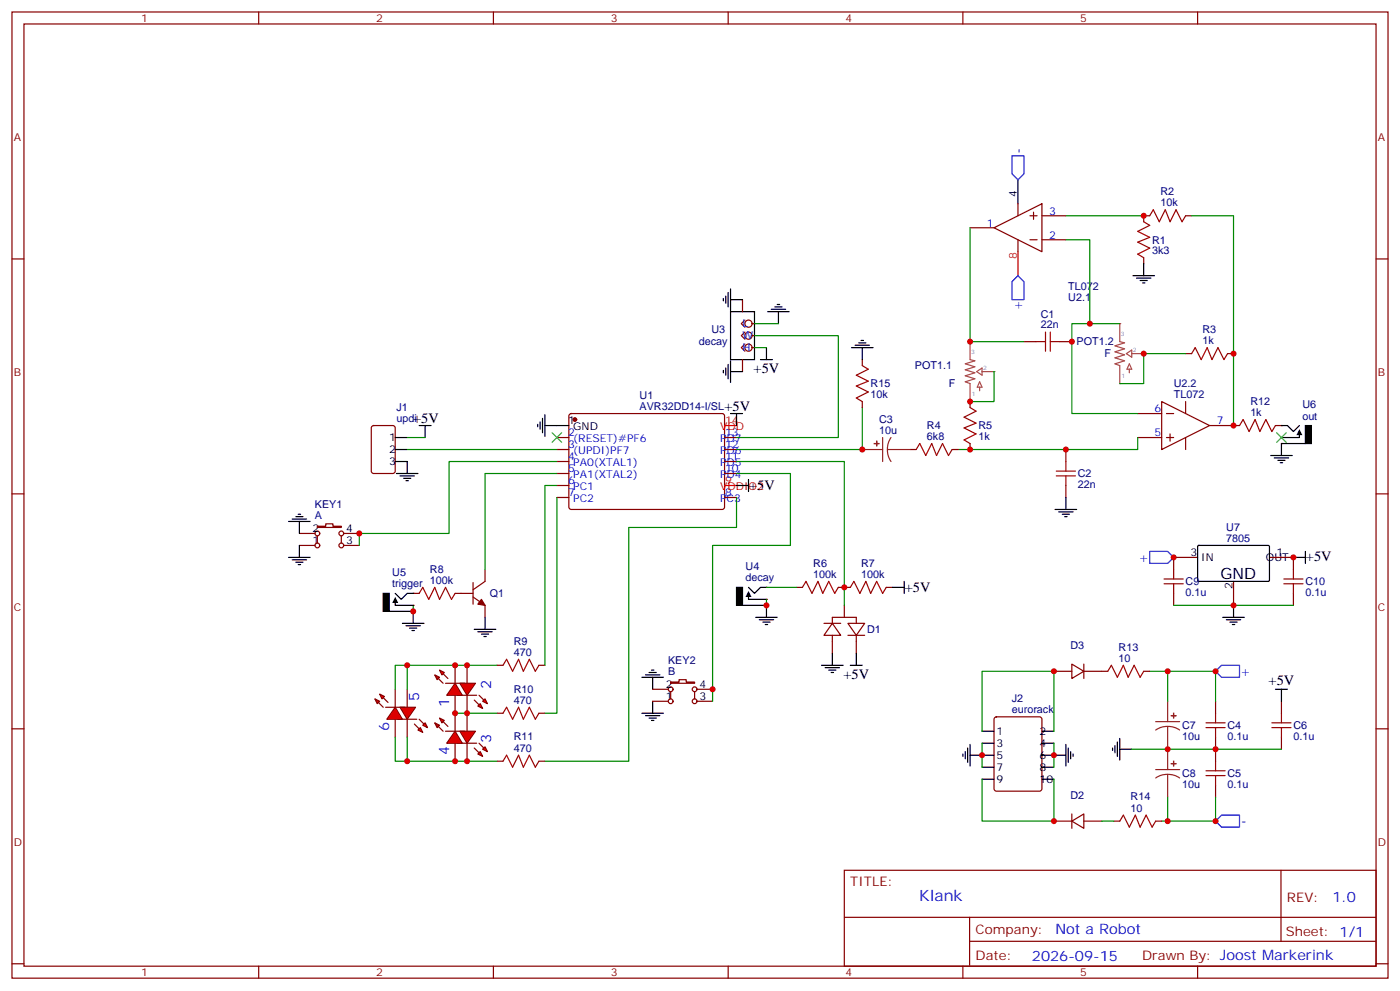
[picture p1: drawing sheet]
<svg xmlns="http://www.w3.org/2000/svg" width="412mm" height="292mm" viewBox="0 0 412 292" stroke-linecap="round" stroke-linejoin="round" font-family="sans-serif">
<g fill="none" stroke="#870000" stroke-width=".35">
<path d="M3.5 3.5h405.4v284.4h-405.4zM7.1 7.1h398.2v277.2h-398.2zM76.2 3.5v3.6M145.3 3.5v3.6M214.5 3.5v3.6M283.6 3.5v3.6M352.8 3.5v3.6M299.9 60v3.5M3.5 76.2h3.6M285.8 67h7M292.8 67l14.1-7v14.1zM299.9 70.6v3.5"/>
<path d="M303.4 63.5h2.1M303.4 70.6h2.1M304.4 62.4v2.2M306.9 63.5h7.1M306.9 70.6h7.1M336.9 75.8v1.8M338.7 63.5h-1.8v1.8M349.2 63.5h1.8M405.3 76.2h3.6M342.2 118.2l14.1 7-14.1 7.1zM349.2 118.2v3.5M349.2 104.1h1.8"/>
<path d="M361.6 104.1h1.8M164 128.8h3.6M164 132.3h3.6M164 135.8h3.6M164 139.3h3.6M167.8 121.9l.5-.2 44.7 .1 .4 .6v27.1l-.7 .4h-44.7l-.4-.7v-26.8zM213.4 128.8h3.6M213.4 132.3h3.6M213.4 135.8h3.6M213.4 139.3h3.6M335.1 128.8h7.1M335.1 121.7h7.1"/>
<path d="M343.6 128.8h2.1M343.6 121.7h2.1M344.7 127.7v2.1M349.2 128.8v3.5M356.3 125.2h7.1M3.5 145.3h3.6M164 142.9h3.6M164 146.4h3.6M213.4 146.4h3.6M405.3 145.3h3.6M3.5 214.5h3.6M405.3 214.5h3.6"/>
<path d="M248.7 256.1h156.6v28.2h-156.6zM377.3 256.1v20.9M248.7 270h156.5M285.6 277h119.6M285.6 270v14.1M3.5 283.6h3.6M76.2 284.3v3.6M145.3 284.3v3.6M214.5 284.3v3.6M283.6 284.3v3.6M352.8 284.3v3.6M405.3 283.6h3.6"/>
</g>
<circle cx="169.3" cy="123.5" r=".53" fill="#870000" stroke="#870000" stroke-width=".35"/>
<g fill="none" stroke="#000" stroke-width=".35">
<path d="M299.9 52.9v7.1M336.9 77.6v3.5M333.7 81.1h6.4M334.8 81.8h4.2M335.8 82.5h2.2M336.5 83.3h.8M158.4 124.9v.7M159.1 124.2v2.1M159.8 123.1v4.3M160.5 125.2h7.1M160.5 122.1v6.3M215.2 121.7h3.5"/>
<path d="M217 121.7v3.5M217 142.9h3.5M220.5 141.1v3.5"/>
</g>
<path d="M299.9 74.1v7M213.4 125.2h3.6M213.4 142.9h3.6" fill="none" stroke="#f00" stroke-width=".35"/>
<path d="M336.9 65.3l1.8 1-3.6 1.8 3.6 1.7-3.6 1.5 3.6 1.7-3.6 1.8 1.8 1M338.7 63.5l1-1.8 1.8 3.6 1.8-3.6 1.4 3.6 1.7-3.6 1.8 3.6 1-1.8M351 104.1l1.1-1.8 1.7 3.5 1.8-3.5 1.4 3.5 1.8-3.5 1.7 3.5 1.1-1.7" fill="none" stroke="#a10000" stroke-width=".35"/>
<path d="M314 63.5h22.9M351 63.5h12.4v61.7" fill="none" stroke="#008700" stroke-width=".35"/>
<path d="M285.8 100.5v5.3l1.4 .4-2.9 .9 2.9 .8-2.9 .9 2.9 .9-2.9 .9 2.9 .9-2.9 .9 1.5 .5v5.3M287.7 109.4l1.6-1.1v2.1zM288.6 112.4l.7 1.5h-1.4zM288.6 113.9v1.1M289.3 109.4h3.5" fill="none" stroke="#a64a4a" stroke-width=".35"/>
<g fill="#a64a4a">
<circle cx="285.8" cy="118.2" r=".18"/>
<circle cx="292.8" cy="109.4" r=".18"/>
<circle cx="285.8" cy="100.5" r=".18"/>
</g>
<path d="M329.8 95.2v5.3l1.5 .4-2.9 .9 2.9 .9-2.9 .8 2.9 .9-2.9 .9 2.9 .9-2.9 .9 1.4 .5v5.3M331.8 104.1l1.6-1.1v2.1zM332.7 107.1l.7 1.6h-1.4zM332.7 108.7v1M333.4 104.1h3.5" fill="none" stroke="#a64a4a" stroke-width=".35"/>
<g fill="#a64a4a">
<circle cx="329.8" cy="112.9" r=".18"/>
<circle cx="336.9" cy="104.1" r=".18"/>
<circle cx="329.8" cy="95.3" r=".18"/>
</g>
<path d="M285.8 67v33.5h15.8M314 70.6h7v24.6M222.2 98.8h24.7v30h-29.9M222.2 95.2h7.1M329.8 95.2h-14.1v26.5h19.4M222.2 102.3h3.6M254 119.9v12.4h-37M292.8 109.4v8.8h-7M349.2 104.1h-12.3v8.8h-7.1M119.9 132.3h44.1M119.9 128.8h5.3M335.1 128.8v3.5h-52.9" fill="none" stroke="#008700" stroke-width=".35"/>
<path d="M308 97.7v5.7M309.4 97.7v5.7M285.8 119.9l1.7 1.1-3.5 1.8 3.5 1.7-3.5 1.4 3.5 1.8-3.5 1.8 1.8 1M305.2 100.5h2.8M309.4 100.5h2.8M269.9 132.3l1-1.8 1.8 3.6 1.8-3.6 1.4 3.6 1.7-3.6 1.8 3.6 1.1-1.8M311.1 138.6h5.7M314 135.8v2.8M311.1 140.1h5.7M314 140.1v2.8" fill="none" stroke="#a10000" stroke-width=".35"/>
<g fill="none" stroke="#870000" stroke-width=".35">
<path d="M218.7 88.2v3.5M219.4 94.2l-1 1 1 1.1M219.4 97.7l-1 1.1 1 1M221.5 95.2h.7M221.5 98.8h.7M218.7 105.8v3.6M219.4 101.2l-1 1.1 1 1.1M221.5 102.3h.7M285.8 118.2v1.7M301.6 100.5h3.6M312.2 100.5h3.5M109.6 125.4l.5-.2h5.6l.7 .5v12.9l-.4 .7h-5.9l-.7-.4v-13z"/>
<path d="M268.1 132.3h1.8M280.5 132.3h1.7M285.8 130.5v1.8M314 132.3v3.5M314 142.9v3.5"/>
<circle cx="220.5" cy="98.8" r="1.06"/>
<circle cx="220.5" cy="95.2" r="1.06"/>
<circle cx="220.5" cy="102.3" r="1.06"/>
</g>
<g fill="none" stroke="#000" stroke-width=".35">
<path d="M213.1 87.8v.7M213.8 87.1v2.2M214.5 86.1v4.2M215.2 91.7h7v14.1h-7zM215.2 88.2h3.5M215.2 85v6.4M226.1 91.7h6.4M227.2 91h4.2M228.2 90.3h2.2M229 89.6h.7M229.3 91.7v3.5M213.1 109v.7"/>
<path d="M213.8 108.3v2.1M214.5 107.2v4.3M215.2 106.2v6.3M215.2 109.4h3.5M224 105.8h3.5M225.8 102.3v3.5M116.4 135.8h3.5v3.5M116.4 128.8h3.5M116.4 132.3h3.5M116.8 139.3h6.3M123.5 125.2h3.5M125.2 125.2v3.6"/>
<path d="M117.8 140.1h4.3M118.9 140.8h2.1M119.6 141.5h.7M310.8 149.9h6.3M311.9 150.6h4.2M312.9 151.3h2.1M313.6 152h.7M314 146.4v3.5"/>
</g>
<path d="M162.6 127.4l2.9 2.8M165.5 127.4l-2.9 2.8" fill="none" stroke="#3c3" stroke-width=".35"/>
<g fill="#870000">
<circle cx="225.8" cy="178.2" r=".18"/>
<circle cx="225.8" cy="176.4" r=".18"/>
<circle cx="225.8" cy="172.9" r=".18"/>
</g>
<path d="M217 172.9h1.7v5.3h-1.7z" fill="#000" stroke="#000" stroke-width=".35"/>
<g fill="none" stroke="#000" stroke-width=".35">
<path d="M121.7 179.9v3.5M218.7 178.2h7.1v3.5M220.5 174.6v1.8h5.3M220.5 172.9l1.7 1.7 1.8-1.7h1.8M262.8 172.9h3.5M266.3 171.1v3.5M118.5 183.4h6.4M119.6 184.1h4.2M120.6 184.9h2.2M121.4 185.6h.7M139.7 185.2h6.3M140.8 185.9h4.2"/>
<path d="M141.8 186.6h2.1M142.5 187.3h.7M142.9 181.7v3.5M222.6 181.7h6.4M223.7 182.4h4.2M224.7 183.1h2.1M225.4 183.8h.7M242 195.8h6.4M243.1 196.5h4.2M244.1 197.2h2.1M244.8 197.9h.7M245.2 192.3v3.5"/>
<path d="M250.5 195.8h3.5M252.2 192.3v3.5"/>
</g>
<path d="M220.5 173.9l.9 1.8h-1.8z" fill="#000"/>
<path d="M123.5 174.6l1-1.7 1.8 3.5 1.8-3.5 1.4 3.5 1.7-3.5 1.8 3.5 1.1-1.8M236.4 172.9l1-1.8 1.8 3.5 1.7-3.5 1.5 3.5 1.7-3.5 1.8 3.5 1-1.7M250.5 172.9l1-1.8 1.8 3.5 1.8-3.5 1.4 3.5 1.7-3.5 1.8 3.5 1.1-1.7" fill="none" stroke="#a10000" stroke-width=".35"/>
<g fill="none" stroke="#870000" stroke-width=".35">
<path d="M121.7 174.6h1.8M134.1 174.6h5.2M139.3 175.7l3.6 2.5v3.5M139.3 171.4v6.4M142.9 167.6v3.5l-3.6 2.5M234.6 172.9h1.8M246.9 172.9h3.6M248.7 178.2v3.5M261.1 172.9h1.7M242.7 183.4h4.9M245.2 183.4l2.4 3.6h-4.9zM245.2 183.4v-1.7h7v1.7"/>
<path d="M245.2 187v5.3M249.8 183.4h4.9l-2.5 3.6zM249.8 187h4.9M252.2 187v5.3"/>
</g>
<path d="M254 132.3h6M260 128.8v7M261.4 132.3l.2 1.8 .9 1.7M261.4 132.3h6.7M262.5 128.8l-.9 1.6-.2 1.9" fill="none" stroke="#8c2424" stroke-width=".35"/>
<g fill="#8c2424" stroke="#8c2424" stroke-width=".35">
<path d="M258.2 129.8l.1 1.4z"/>
<path d="M257.5 130.5l1.4 .1z"/>
</g>
<path d="M164 139.3h-21.1v28.3M217 135.8h31.7v42.4M121.7 178.2v1.7M225.8 172.9h8.8M225.8 176.4v1.8" fill="none" stroke="#008700" stroke-width=".35"/>
<path d="M141.8 176.4l1.1 1.8-2.1-.4z" fill="#870000" stroke="#870000" stroke-width=".35"/>
<g fill="#870000">
<circle cx="121.7" cy="179.9" r=".18"/>
<circle cx="121.7" cy="178.2" r=".18"/>
<circle cx="121.7" cy="174.6" r=".18"/>
</g>
<path d="M112.9 174.6h1.8v5.3h-1.8z" fill="#000" stroke="#000" stroke-width=".35"/>
<path d="M114.7 179.9h7M116.4 176.4v1.8h5.3M116.4 174.6l1.8 1.8 1.7-1.8h1.8" fill="none" stroke="#000" stroke-width=".35"/>
<path d="M116.4 175.7l.9 1.7h-1.8z" fill="#000"/>
<g fill="#f00" stroke="#870000" stroke-width=".35">
<path d="M134.1 201.1l2.1 3.5h-4.6z"/>
<path d="M131.2 201.1h5.7z"/>
</g>
<g fill="#870000" stroke="#870000" stroke-width=".35">
<path d="M129.1 199.7l1.4 1.4z"/>
<path d="M130.5 198.3l1.4 1.4z"/>
</g>
<g fill="#f00" stroke="#870000" stroke-width=".35">
<path d="M128.1 198.6l1.4 .7-.7 .7z"/>
<path d="M129.5 197.2l1.4 .7-.7 .7z"/>
</g>
<path d="M134.1 195.8v5.3M134.1 204.6v5.3" fill="none" stroke="#870000" stroke-width=".35"/>
<g fill="#f00" stroke="#870000" stroke-width=".35">
<path d="M135.5 201.1h4.6l-2.5 3.5z"/>
<path d="M134.8 204.6h5.6z"/>
</g>
<g fill="#870000" stroke="#870000" stroke-width=".35">
<path d="M141.1 204.6l1.4 1.4z"/>
<path d="M139.7 206l1.4 1.4z"/>
</g>
<g fill="#f00" stroke="#870000" stroke-width=".35">
<path d="M142.2 206.4l.7-.7 .7 1.4z"/>
<path d="M140.8 207.8l.7-.7 .7 1.4z"/>
</g>
<path d="M137.6 195.8v5.3M137.6 204.6v5.3" fill="none" stroke="#870000" stroke-width=".35"/>
<g fill="#f00" stroke="#870000" stroke-width=".35">
<path d="M135.5 215.2h4.6l-2.5 3.5z"/>
<path d="M134.8 218.7h5.6z"/>
</g>
<g fill="#870000" stroke="#870000" stroke-width=".35">
<path d="M141.1 218.7l1.4 1.4z"/>
<path d="M139.7 220.1l1.4 1.4z"/>
</g>
<g fill="#f00" stroke="#870000" stroke-width=".35">
<path d="M142.2 220.5l.7-.7 .7 1.4z"/>
<path d="M141.5 221.2l.7 1.4-1.4-.7z"/>
</g>
<path d="M137.6 209.9v5.3M137.6 218.7v5.3" fill="none" stroke="#870000" stroke-width=".35"/>
<g fill="#f00" stroke="#870000" stroke-width=".35">
<path d="M134.1 215.2l2.1 3.5h-4.6z"/>
<path d="M131.2 215.2h5.7z"/>
</g>
<g fill="#870000" stroke="#870000" stroke-width=".35">
<path d="M129.1 213.8l1.4 1.4z"/>
<path d="M130.5 212.4l1.4 1.4z"/>
</g>
<g fill="#f00" stroke="#870000" stroke-width=".35">
<path d="M128.1 212.7l1.4 .7-.7 .7z"/>
<path d="M129.5 211.3l1.4 .7-.7 .7z"/>
</g>
<path d="M134.1 209.9v5.3M134.1 218.7v5.3" fill="none" stroke="#870000" stroke-width=".35"/>
<g fill="#f00" stroke="#870000" stroke-width=".35">
<path d="M117.8 208.1h4.6l-2.5 3.6z"/>
<path d="M117.1 211.7h5.7z"/>
</g>
<g fill="#870000" stroke="#870000" stroke-width=".35">
<path d="M123.5 211.7l1.4 1.4z"/>
<path d="M122.1 213.1l1.4 1.4z"/>
</g>
<g fill="#f00" stroke="#870000" stroke-width=".35">
<path d="M124.5 213.4l.7-.7 .7 1.4z"/>
<path d="M123.8 214.1l.7 1.4-1.4-.7z"/>
</g>
<path d="M119.9 202.8v5.3M119.9 211.7v5.3" fill="none" stroke="#870000" stroke-width=".35"/>
<g fill="#f00" stroke="#870000" stroke-width=".35">
<path d="M116.4 208.1l2.1 3.6h-4.6z"/>
<path d="M113.6 208.1h5.6z"/>
</g>
<g fill="#870000" stroke="#870000" stroke-width=".35">
<path d="M111.5 206.7l1.4 1.4z"/>
<path d="M112.9 205.3l1.4 1.4z"/>
</g>
<g fill="#f00" stroke="#870000" stroke-width=".35">
<path d="M110.4 205.7l1.4 .7-.7 .7z"/>
<path d="M111.8 204.3l1.4 .7-.7 .7z"/>
</g>
<g fill="none" stroke="#870000" stroke-width=".35">
<path d="M363.4 125.2h1.7M375.7 125.2h1.8M88.2 157h4.6M93.5 154.9h2.5v-.7h2.1v.7h2.4v.3h-7zM93.5 157.7v2.1M100.5 157.7v2.1M101.2 157h4.6M88.2 160.5h4.6M101.2 160.5h4.6M146.4 195.8h1.8M158.7 195.8h1.8M116.4 202.8v5.3"/>
<path d="M116.4 211.7v5.3M146.4 209.9h1.8M158.7 209.9h1.8M192.3 206.4h4.5M192.3 202.8h4.5M197.6 200.7h2.4v-.7h2.1v.7h2.5v.4h-7zM197.6 203.6v2.1M204.6 203.6v2.1M205.3 206.4h4.6M205.3 202.8h4.6M146.4 224h1.8M158.7 224h1.8"/>
<circle cx="93.5" cy="157" r=".71"/>
<circle cx="100.5" cy="157" r=".71"/>
<circle cx="93.5" cy="160.5" r=".71"/>
<circle cx="100.5" cy="160.5" r=".71"/>
<circle cx="197.6" cy="206.4" r=".71"/>
<circle cx="197.6" cy="202.8" r=".71"/>
<circle cx="204.6" cy="206.4" r=".71"/>
<circle cx="204.6" cy="202.8" r=".71"/>
</g>
<path d="M164 135.8h-31.7v21.2h-26.5v3.5M217 139.3h15.8v21.2h-22.9v45.9M164 142.9h-3.5v52.9M164 146.4v63.5h-3.5M217 146.4v8.8h-31.8v68.8h-24.7M119.9 195.8v7M146.4 195.8h-30v7M116.4 217v7h30M119.9 217v7M137.6 209.9h8.8" fill="none" stroke="#008700" stroke-width=".35"/>
<path d="M365.1 125.2l1.1-1.7 1.7 3.5 1.8-3.5 1.4 3.5 1.8-3.5 1.7 3.5 1.1-1.8M148.2 195.8l1-1.8 1.8 3.6 1.8-3.6 1.4 3.6 1.7-3.6 1.8 3.6 1-1.8M148.2 209.9l1-1.8 1.8 3.6 1.8-3.6 1.4 3.6 1.7-3.6 1.8 3.6 1-1.8M148.2 224l1-1.7 1.8 3.5 1.8-3.5 1.4 3.5 1.7-3.5 1.8 3.5 1-1.8" fill="none" stroke="#a10000" stroke-width=".35"/>
<g fill="none" stroke="#000" stroke-width=".35">
<path d="M85 153.5h6.4M86.1 152.8h4.2M87.1 152h2.2M87.8 151.3h.7M88.2 153.5v3.5M85 164h6.4M86.1 164.7h4.2M87.1 165.5h2.2M87.8 166.2h.7M88.2 160.5v3.5M189.1 199.3h6.3M190.1 198.6h4.3"/>
<path d="M191.2 197.9h2.1M191.9 197.2h.7M192.3 199.3v3.5M189.1 209.9h6.3M190.1 210.6h4.3M191.2 211.3h2.1M191.9 212h.7M192.3 206.4v3.5"/>
</g>
<g fill="#870000">
<circle cx="377.5" cy="130.5" r=".18"/>
<circle cx="377.5" cy="128.8" r=".18"/>
<circle cx="377.5" cy="125.2" r=".18"/>
</g>
<path d="M384.5 125.2h1.8v5.3h-1.8z" fill="#000" stroke="#000" stroke-width=".35"/>
<g fill="none" stroke="#000" stroke-width=".35">
<path d="M250.8 102.3h6.4M251.9 101.6h4.2M252.9 100.9h2.2M253.6 100.2h.8M254 102.3v3.5M374.3 134.1h6.3M375.4 134.8h4.2M376.4 135.5h2.1M377.1 136.2h.7M377.5 125.2h1.7l1.8 1.8 1.8-1.8M382.8 127v1.8h-5.3M384.5 130.5h-7v3.6"/>
<path d="M352.8 160.7l.3-.2 20.7 .1 .1 .3v10l-.3 .2-20.6-.1-.2-.3zM363.4 178.2v3.5M381 164h3.5M384.5 162.3v3.5M360.2 181.7h6.3M361.2 182.4h4.3M362.3 183.1h2.1M363 183.8h.7M285.8 219.1v6.3M289.3 215.2h3.5M289.3 218.7h3.5M306.9 215.2h3.5"/>
<path d="M306.9 218.7h3.5M314 219.1v6.3M328.4 219.4v2.1M329.1 218.4v4.2M329.8 217.3v6.4M375.7 202.8h3.5M377.5 202.8v3.6M283.6 221.9v.7M284.3 221.2v2.1M285 220.1v4.3M285.8 222.3h7M289.3 225.8h3.5"/>
<path d="M289.3 229.3h3.5M306.9 222.3h7.1M306.9 225.8h3.5M306.9 229.3h3.5M314.7 220.1v4.3M315.4 221.2v2.1M316.1 221.9v.7M327.7 220.1v.7M329.8 220.5h3.6"/>
</g>
<path d="M382.8 126.3l.8 1.8h-1.7z" fill="#000"/>
<path d="M376.1 127.4l2.8 2.8M378.9 127.4l-2.8 2.8" fill="none" stroke="#3c3" stroke-width=".35"/>
<g fill="none" stroke="#870000" stroke-width=".35">
<path d="M254 105.8v1.8M254 118.2v1.7M345.7 174.6v3.6M352.8 164h-7.1v3.6M363.4 171.1v7.1M373.9 164h7.1v3.6M381 174.6v3.6M310.4 197.6h5.3M315.7 195.4l3.6 2.2-3.6 2.1zM319.3 197.6h7M319.3 195.4v4.3M336.9 197.6h1.8"/>
<path d="M293 211.2l.5-.2h12.7l.7 .4v20.7l-.4 .7h-13l-.6-.4-.1-20.7zM358.1 206.4v3.5M358.1 217v7M377.5 206.4v3.5M377.5 217v3.5M315.7 239.5v4.3M358.1 231.1v3.5M310.4 241.7h5.3M315.7 241.7l3.6-2.2v4.3zM319.3 241.7h5.3M328.1 241.7h1.7M340.4 241.7h1.8"/>
</g>
<path d="M345.7 178.2h35.3M338.7 197.6h19.4v8.8M344 197.6v8.8M134.1 209.9h3.5M289.3 215.2v-17.6h21.1v17.6M289.3 218.7v7.1M310.4 218.7v7.1M289.3 229.3v12.4h21.1v-12.4M333.4 220.5h44.1M344 234.6v7.1M358.1 234.6v7.1h-15.9M324.6 241.7h3.5" fill="none" stroke="#008700" stroke-width=".35"/>
<path d="M298.1 45.9h3.5v5.3l-1.7 1.7-1.8-1.7zM298.1 82.9l1.8-1.8 1.7 1.8v5.3h-3.5zM338.7 162.3h5.3l1.7 1.7-1.7 1.8h-5.3zM358.1 197.6l1.7-1.8h5.3v3.5h-5.3zM358.1 241.7l1.7-1.8h5.3v3.5h-5.3z" fill="none" stroke="#00f" stroke-width=".35"/>
<g fill="none" stroke="#a10000" stroke-width=".35">
<path d="M254 107.6l1.8 1.1-3.6 1.7 3.6 1.8-3.6 1.4 3.6 1.8-3.6 1.7 1.8 1.1M342.9 171.8h5.6M342.9 170.4h5.6M345.7 167.6v2.8M345.7 171.8v2.8M378.2 171.8h5.6M378.2 170.4h5.6M381 167.6v2.8M381 171.8v2.8M326.3 197.6l1.1-1.8 1.7 3.5 1.8-3.5 1.4 3.5 1.8-3.5 1.7 3.5 1.1-1.7M355.2 214.1h5.7M355.2 212.7h5.7"/>
<path d="M358.1 209.9v2.8M358.1 214.1v2.9M374.6 214.1h5.7M374.6 212.7h5.7M377.5 209.9v2.8M377.5 214.1v2.9M355.2 228.2h5.7M355.2 226.8h5.7M358.1 224v2.8M358.1 228.2v2.9M329.8 241.7l1.1-1.8 1.8 3.5 1.7-3.5 1.4 3.5 1.8-3.5 1.8 3.5 1-1.7"/>
</g>
<path d="M340.4 212.4h7.1M344 213.8l-1.9 .2-1.7 .8M344 213.8l1.8 .2 1.7 .8M344 206.4v6M344 213.8v12.7M340.4 226.5h7.1M344 227.9l-1.9 .2-1.7 .9M344 227.9l1.8 .2 1.7 .9M344 227.9v6.7" fill="none" stroke="#8c2424" stroke-width=".35"/>
<g fill="#8c2424" stroke="#8c2424" stroke-width=".35">
<path d="M345 210.6h1.4z"/>
<path d="M345.7 209.9v1.4z"/>
<path d="M345 224.7l1.4 .1z"/>
<path d="M345.7 224v1.4z"/>
</g>
<g fill="#c00">
<circle cx="336.9" cy="63.5" r=".88"/>
<circle cx="363.4" cy="104.1" r=".88"/>
<circle cx="336.9" cy="104.1" r=".88"/>
<circle cx="321" cy="95.2" r=".88"/>
<circle cx="315.7" cy="100.5" r=".88"/>
<circle cx="285.8" cy="118.2" r=".88"/>
<circle cx="285.8" cy="132.3" r=".88"/>
<circle cx="314" cy="132.3" r=".88"/>
<circle cx="285.8" cy="100.5" r=".88"/>
<circle cx="248.7" cy="172.9" r=".88"/>
<circle cx="225.8" cy="178.2" r=".88"/>
<circle cx="121.7" cy="179.9" r=".88"/>
<circle cx="134.1" cy="195.8" r=".88"/>
<circle cx="119.9" cy="195.8" r=".88"/>
<circle cx="134.1" cy="224" r=".88"/>
<circle cx="119.9" cy="224" r=".88"/>
<circle cx="137.6" cy="195.8" r=".88"/>
<circle cx="137.6" cy="209.9" r=".88"/>
<circle cx="137.6" cy="224" r=".88"/>
<circle cx="105.8" cy="157" r=".88"/>
<circle cx="209.9" cy="202.8" r=".88"/>
<circle cx="363.4" cy="125.2" r=".88"/>
<circle cx="310.4" cy="197.6" r=".88"/>
<circle cx="310.4" cy="222.2" r=".88"/>
<circle cx="289.3" cy="222.2" r=".88"/>
<circle cx="358.1" cy="220.5" r=".88"/>
<circle cx="344" cy="220.5" r=".88"/>
<circle cx="358.1" cy="197.6" r=".88"/>
<circle cx="344" cy="197.6" r=".88"/>
<circle cx="358.1" cy="241.7" r=".88"/>
<circle cx="345.7" cy="164" r=".88"/>
<circle cx="381" cy="164" r=".88"/>
<circle cx="363.4" cy="178.2" r=".88"/>
<circle cx="134.1" cy="209.9" r=".88"/>
<circle cx="310.4" cy="241.7" r=".88"/>
<circle cx="344" cy="241.7" r=".88"/>
<circle cx="254" cy="132.3" r=".88"/>
</g>
<text font-size="4.6" x="359.5" y="170.4">GND</text>
<text font-size="4.6" fill="#00f" x="270.8" y="265.1">Klank</text>
<g font-size="4.2">
<text x="222" y="109.8">+5V</text>
<text x="121.7" y="124.5">+5V</text>
<text x="213.4" y="121">+5V</text>
<text x="220.7" y="144.2">+5V</text>
<text x="384.7" y="165.2">+5V</text>
<text x="266.5" y="174.3">+5V</text>
<text x="248.5" y="199.8">+5V</text>
<text x="373.7" y="201.7">+5V</text>
</g>
<g font-size="4.2" fill="#00f">
<text x="144.6" y="202.8" transform="rotate(-90 144.6 202.8)">2</text>
<text x="123.5" y="206.4" transform="rotate(-90 123.5 206.4)">5</text>
<text x="132.3" y="208.1" transform="rotate(-90 132.3 208.1)">1</text>
<text x="114.7" y="215.2" transform="rotate(-90 114.7 215.2)">6</text>
<text x="144.6" y="218.7" transform="rotate(-90 144.6 218.7)">3</text>
<text x="132.3" y="222.3" transform="rotate(-90 132.3 222.3)">4</text>
<text x="392.5" y="265.4">1.0</text>
<text x="310.9" y="274.9">Not a Robot</text>
<text x="304" y="282.7">2026-09-15</text>
</g>
<g font-size="3.9" fill="#00f">
<text x="301.1" y="45.2" transform="rotate(-90 301.1 45.2)">-</text>
<text x="301.1" y="91" transform="rotate(-90 301.1 91)">+</text>
<text x="335.8" y="165.3">+</text>
<text x="365.8" y="198.8">+</text>
<text x="365.8" y="242.9">-</text>
</g>
<g font-size="3.9" fill="#800">
<text x="250.5" y="260.7">TITLE:</text>
<text x="379.1" y="265.4">REV:</text>
<text x="287.4" y="274.9">Company:</text>
<text x="378.7" y="275.5">Sheet: 1/1</text>
<text x="287.4" y="282.6">Date:</text>
<text x="336.4" y="282.7">Drawn By: Joost Markerink</text>
</g>
<g font-size="3.2" fill="#800">
<text x="41.6" y="6.5">1</text>
<text x="110.8" y="6.5">2</text>
<text x="179.9" y="6.5">3</text>
<text x="249.1" y="6.5">4</text>
<text x="318.2" y="6.5">5</text>
<text x="4.1" y="41.6">A</text>
<text x="405.9" y="41.6">A</text>
<text x="4.1" y="110.8">B</text>
<text x="405.9" y="110.8">B</text>
<text x="4.1" y="179.9">C</text>
<text x="405.9" y="179.9">C</text>
<text x="4.1" y="249.1">D</text>
<text x="405.9" y="249.1">D</text>
<text x="41.6" y="287.3">1</text>
<text x="110.8" y="287.3">2</text>
<text x="179.9" y="287.3">3</text>
<text x="249.1" y="287.3">4</text>
<text x="318.2" y="287.3">5</text>
</g>
<g font-size="3.2">
<text x="299.5" y="57.9" transform="rotate(-90 299.5 57.9)">4</text>
<text x="167.4" y="124.9">1</text>
<text x="114.7" y="129.8">1</text>
<text x="168.9" y="126.6">GND</text>
<text x="114.7" y="136.9">3</text>
<text x="114.7" y="133.3">2</text>
<text x="92.1" y="160.2">1</text>
<text x="92.1" y="156.6">2</text>
<text x="102" y="160.2">3</text>
<text x="102" y="156.6">4</text>
<text x="350.7" y="163.7">3</text>
<text x="353.8" y="165.1">IN</text>
<text x="372.9" y="165.1">OUT</text>
<text x="376.1" y="163.7">1</text>
<text x="363" y="173.2" transform="rotate(-90 363 173.2)">2</text>
<text x="196.1" y="202.5">2</text>
<text x="206" y="202.5">4</text>
<text x="196.1" y="206">1</text>
<text x="206" y="206">3</text>
<text x="293.5" y="216.3">1</text>
<text x="293.5" y="219.8">3</text>
<text x="306.2" y="216.3">2</text>
<text x="306.2" y="219.8">4</text>
<text x="293.5" y="223.3">5</text>
<text x="293.5" y="226.8">7</text>
<text x="306.2" y="223.3">6</text>
<text x="306.2" y="226.8">8</text>
<text x="293.5" y="230.4">9</text>
<text x="306.2" y="230.4">10</text>
</g>
<g font-size="3.2" fill="#000080">
<text x="341.9" y="57.5">R2</text>
<text x="341.9" y="60.7">10k</text>
<text x="339.4" y="71.7">R1</text>
<text x="339.4" y="74.9">3k3</text>
<text x="314.7" y="85.4">TL072</text>
<text x="314.7" y="88.5">U2.1</text>
<text x="306.6" y="93.5">C1</text>
<text x="205.8" y="101.6">decay</text>
<text x="209.6" y="98">U3</text>
<text x="306.6" y="96.7">22n</text>
<text x="317.1" y="101.7">POT1.2</text>
<text x="354.2" y="101.2">1k</text>
<text x="354.2" y="98.1">R3</text>
<text x="325.3" y="105.2">F</text>
<text x="256.5" y="113.9">R15</text>
<text x="269.5" y="108.7">POT1.1</text>
<text x="345.8" y="113.9">U2.2</text>
<text x="188.4" y="117.5">U1</text>
<text x="256.5" y="117.2">10k</text>
<text x="279.5" y="114">F</text>
<text x="345.8" y="117.1">TL072</text>
<text x="368.3" y="119.2">R12</text>
<text x="116.8" y="124.2">updi</text>
<text x="116.8" y="120.9">J1</text>
<text x="188.4" y="120.6">AVR32DD14-I/SL</text>
<text x="259" y="124.4">C3</text>
<text x="368.3" y="122.4">1k</text>
<text x="383.6" y="123.5">out</text>
<text x="383.6" y="120.2">U6</text>
<text x="259" y="127.7">10u</text>
<text x="273.1" y="129.5">6k8</text>
<text x="273.1" y="126.2">R4</text>
<text x="288.2" y="129.5">1k</text>
<text x="288.2" y="126.2">R5</text>
<text x="317.5" y="143.7">22n</text>
<text x="317.5" y="140.5">C2</text>
<text x="92.7" y="149.4">KEY1</text>
<text x="92.7" y="152.8">A</text>
<text x="361.2" y="159.5">7805</text>
<text x="361.2" y="156.2">U7</text>
<text x="219.6" y="167.8">U4</text>
<text x="239.6" y="166.8">R6</text>
<text x="253.7" y="166.8">R7</text>
<text x="115.5" y="172.9">trigger</text>
<text x="115.5" y="169.6">U5</text>
<text x="126.7" y="171.8">100k</text>
<text x="126.7" y="168.5">R8</text>
<text x="219.6" y="171.1">decay</text>
<text x="239.6" y="170">100k</text>
<text x="253.7" y="170">100k</text>
<text x="349.2" y="172.1">C9</text>
<text x="384.5" y="172.1">C10</text>
<text x="144.3" y="175.6">Q1</text>
<text x="349.2" y="175.4">0.1u</text>
<text x="384.5" y="175.4">0.1u</text>
<text x="151.4" y="189.7">R9</text>
<text x="255.4" y="186.2">D1</text>
<text x="315.3" y="191.1">D3</text>
<text x="329.5" y="191.5">R13</text>
<text x="151.4" y="193">470</text>
<text x="196.8" y="195.3">KEY2</text>
<text x="329.5" y="194.7">10</text>
<text x="151.4" y="203.8">R10</text>
<text x="196.8" y="198.6">B</text>
<text x="151.4" y="207.1">470</text>
<text x="298.1" y="209.9">eurorack</text>
<text x="298.1" y="206.6">J2</text>
<text x="348.2" y="214.4">C7</text>
<text x="361.6" y="214.4">C4</text>
<text x="381" y="214.4">C6</text>
<text x="151.4" y="221.2">470</text>
<text x="151.4" y="217.9">R11</text>
<text x="348.2" y="217.7">10u</text>
<text x="361.6" y="217.7">0.1u</text>
<text x="381" y="217.7">0.1u</text>
<text x="348.2" y="231.8">10u</text>
<text x="348.2" y="228.6">C8</text>
<text x="361.6" y="231.8">0.1u</text>
<text x="361.6" y="228.5">C5</text>
<text x="315.3" y="235.2">D2</text>
<text x="333" y="238.8">10</text>
<text x="333" y="235.6">R14</text>
</g>
<g font-size="3.2" fill="#00f">
<text x="309" y="63.1">3</text>
<text x="290.7" y="66.7">1</text>
<text x="309" y="70.2">2</text>
<text x="218.7" y="96.3">L</text>
<text x="218.7" y="99.8">W</text>
<text x="218.7" y="103.4">H</text>
<text x="340.1" y="121.4">6</text>
<text x="358.4" y="124.9">7</text>
<text x="167.4" y="128.4">2</text>
<text x="167.4" y="131.9">3</text>
<text x="168.9" y="130.2">(RESET)#PF6</text>
<text x="212.1" y="130.2">PD7</text>
<text x="213.6" y="131.9">12</text>
<text x="213.6" y="128.4">13</text>
<text x="340.1" y="128.4">5</text>
<text x="167.4" y="135.5">4</text>
<text x="168.9" y="133.7">(UPDI)PF7</text>
<text x="168.9" y="137.2">PA0(XTAL1)</text>
<text x="212.1" y="137.2">PD5</text>
<text x="212.1" y="133.7">PD6</text>
<text x="213.6" y="135.5">11</text>
<text x="167.4" y="139">5</text>
<text x="167.4" y="142.5">6</text>
<text x="168.9" y="140.8">PA1(XTAL2)</text>
<text x="212.1" y="140.8">PD4</text>
<text x="213.6" y="139">10</text>
<text x="167.4" y="146">7</text>
<text x="168.9" y="144.3">PC1</text>
<text x="168.9" y="147.8">PC2</text>
<text x="212.1" y="147.8">PC3</text>
<text x="213.6" y="146">8</text>
</g>
<g font-size="3.2" fill="#f00">
<text x="299.5" y="76.2" transform="rotate(-90 299.5 76.2)">8</text>
<text x="213.6" y="124.9">14</text>
<text x="212.1" y="126.6">VDD</text>
<text x="213.6" y="142.5">9</text>
<text x="212.1" y="144.3">VDDIO2</text>
</g>
<g font-size="1.8" fill="#838383">
<text x="330.2" y="98.8">3</text>
<text x="286.1" y="104.1">3</text>
<text x="333.7" y="103.7">2</text>
<text x="289.6" y="109">2</text>
<text x="330.4" y="111.1">1</text>
<text x="286.3" y="116.4">1</text>
</g>
</svg>
